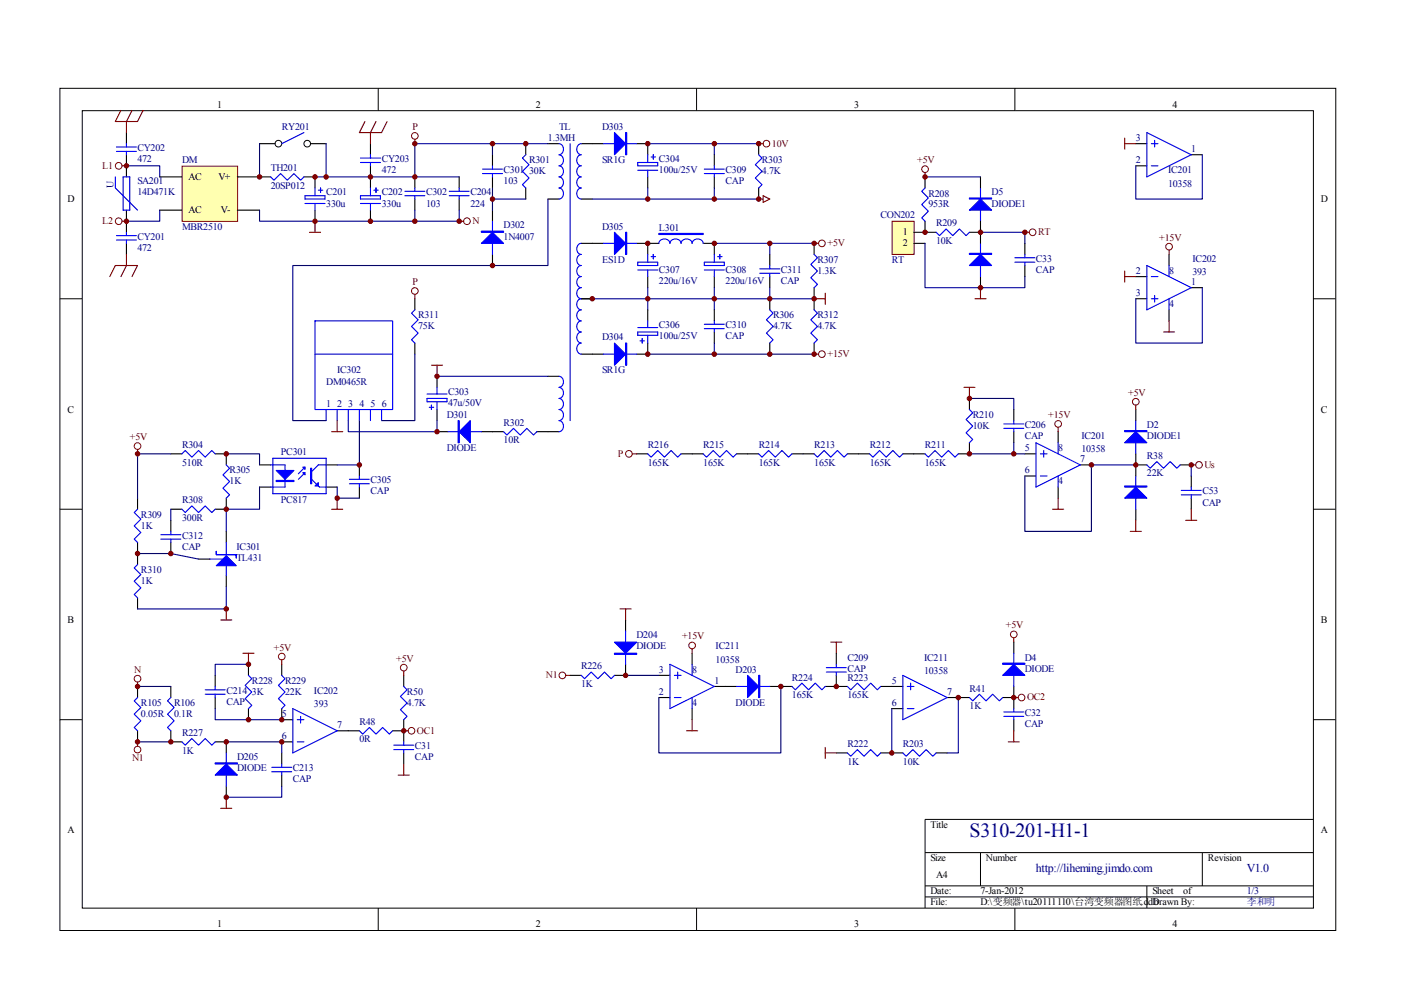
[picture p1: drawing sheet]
<svg xmlns="http://www.w3.org/2000/svg" width="297mm" height="210mm" viewBox="0 0 297 210" stroke-linecap="round" stroke-linejoin="round" font-family="sans-serif">
<g fill="none" stroke="#000" stroke-width=".21">
<path d="M12.7 18.7h270.5v178.6h-270.5zM80.2 18.7v4.7M147.7 18.7v4.7M215.2 18.7v4.7M17.4 23.5h261.1v169h-261.1zM12.7 63.3h4.7M278.4 63.3h4.7M12.7 108h4.7M278.4 108h4.7M12.7 152.6h4.7M278.4 152.6h4.7M278.4 173.7h-82.3v18.8"/>
<path d="M80.2 192.5v4.7M147.7 192.5v4.7M196.1 180.8h82.3M196.1 187.8h82.3M196.1 190.2h82.3M207.9 180.8v7M215.2 192.5v4.7M243.2 187.8v4.7M254.9 180.8v7"/>
</g>
<path d="M116.2 30.5h2.3M123.2 30.5h2.4M116.2 42.2h2.3M123.2 42.2h2.4M123.2 51.6h2.4M116.2 79.8h2.3M123.2 63.3h2.4M123.2 75.1h2.4M116.2 91.5h2.3" fill="none" stroke="#000" stroke-width=".23"/>
<path d="M118.5 30.5a1.21 1.21 0 0 1 1 1.1 1.21 1.21 0 0 1-1 1.2 1.2 1.2 0 0 1 1 1.2 1.2 1.2 0 0 1-1 1.2 1.2 1.2 0 0 1 1 1.1 1.2 1.2 0 0 1-1 1.2 1.2 1.2 0 0 1 1 1.2 1.2 1.2 0 0 1-1 1.2 1.2 1.2 0 0 1 1 1.1 1.2 1.2 0 0 1-1 1.2M123.2 30.5a1.21 1.21 0 0 0-.9 1.1 1.21 1.21 0 0 0 .9 1.2 1.2 1.2 0 0 0-.9 1.2 1.2 1.2 0 0 0 .9 1.2 1.2 1.2 0 0 0-.9 1.1 1.2 1.2 0 0 0 .9 1.2 1.2 1.2 0 0 0-.9 1.2 1.2 1.2 0 0 0 .9 1.2 1.2 1.2 0 0 0-.9 1.1 1.2 1.2 0 0 0 .9 1.2M123.2 51.6a1.2 1.2 0 0 0-.9 1.2 1.2 1.2 0 0 0 .9 1.1 1.2 1.2 0 0 0-.9 1.2 1.2 1.2 0 0 0 .9 1.2 1.2 1.2 0 0 0-.9 1.2 1.2 1.2 0 0 0 .9 1.1 1.2 1.2 0 0 0-.9 1.2 1.2 1.2 0 0 0 .9 1.2 1.2 1.2 0 0 0-.9 1.2 1.2 1.2 0 0 0 .9 1.1 1.2 1.2 0 0 0-.9 1.2 1.2 1.2 0 0 0 .9 1.2M118.5 79.8a1.2 1.2 0 0 1 1 1.2 1.2 1.2 0 0 1-1 1.1 1.2 1.2 0 0 1 1 1.2 1.2 1.2 0 0 1-1 1.2 1.2 1.2 0 0 1 1 1.2 1.2 1.2 0 0 1-1 1.1 1.2 1.2 0 0 1 1 1.2 1.2 1.2 0 0 1-1 1.2 1.2 1.2 0 0 1 1 1.2 1.2 1.2 0 0 1-1 1.1M123.2 65.7a1.2 1.2 0 0 0-.9 1.2 1.2 1.2 0 0 0 .9 1.1 1.2 1.2 0 0 0-.9 1.2 1.2 1.2 0 0 0 .9 1.2 1.2 1.2 0 0 0-.9 1.2 1.2 1.2 0 0 0 .9 1.1 1.2 1.2 0 0 0-.9 1.2 1.2 1.2 0 0 0 .9 1.2" fill="none" stroke="#00f" stroke-width=".23"/>
<path d="M38.7 35.3h11.7v11.6h-11.7z" fill="#ffffb0"/>
<g fill="none" stroke="#800000" stroke-width=".21">
<path d="M38.6 35.2h11.8v11.7h-11.8z"/>
<circle cx="25.2" cy="35.2" r=".71"/>
<circle cx="162.5" cy="30.5" r=".71"/>
<circle cx="25.2" cy="46.9" r=".71"/>
<circle cx="174.3" cy="51.6" r=".71"/>
<circle cx="174.3" cy="75.1" r=".71"/>
<circle cx="29.2" cy="94.6" r=".71"/>
</g>
<g fill="none" stroke="#000" stroke-width=".23">
<path d="M26.8 28.1v2.4M26.8 32.8v4.7M33.9 37.5h4.7M50.3 37.5h7.1M55 30.5h3.3M64.4 37.5h2.4v2.4M65.8 30.5h3.3M78.5 30.5v2.3M78.5 35.2v4.7M88 37.5v2.4M104.4 32.8v2.4M104.4 37.5v2.4"/>
<path d="M111.5 30.5v2.3M111.5 39.9v2.3M125.6 30.5h2.3M135 30.5h2.3v2.3M137.3 37.5v2.4M151.4 32.8v2.4M151.4 37.5v2.4M160.9 30.5v2.3M160.9 39.9v2.3M26.8 44.6v4.7M26.8 51.6v2.3M33.9 44.6h4.7"/>
<path d="M50.3 44.6h4.7M66.8 44.6v2.3M78.5 44.6v2.3M88 42.2v2.4M104.4 44.6v2.3M104.4 53.9v2.4M125.6 51.6h2.3M135 51.6h4.7M137.3 51.6v2.3M137.3 58.6v2.4M149.1 51.6h2.3v2.3M151.4 58.6v2.4"/>
<path d="M163.2 53.9v2.4M163.2 58.6v2.4M172.6 51.6v2.3M92.7 79.8v2.3M125.6 75.1h2.3M137.3 72.7v2.4h-2.3M137.3 65.7v2.3M151.4 65.7v2.3M151.4 70.4v2.3M163.2 63.3v2.4M163.2 72.7v2.4M172.6 61v4.7"/>
<path d="M172.6 72.7v2.4M36.2 96.2h2.4M45.6 96.2h2.4v2.4M55 98.6h2.4M69.1 98.6h2.4M76.2 98.6v2.3M92.7 91.5h2.3M92.7 86.8v2.4M102.1 91.5h4.7M113.8 91.5h2.4M29.2 105.6v2.4M29.2 115v4.7"/>
<path d="M36.2 110.3v2.4M36.2 115v2.4M36.2 108h2.4M42.1 118.5h2.3M48 105.6v2.4h-2.4M48 112.7v2.3M55 103.3h2.4M69.1 103.3h2.4M76.2 103.3v2.3M29.2 126.8v2.3M48 122.1v2.3"/>
</g>
<g fill="none" stroke="#00f" stroke-width=".23">
<path d="M24.5 37.5v2.4l4.7 4.7M24.7 31.2h4.2M24.7 32.1h4.2M26.1 37.5h1.4v7.1h-1.4zM26.8 30.5v.7M26.8 32.1v.7M57.4 37.5l.7 .7 1.4-1.4 1.4 1.4 1.4-1.4 1.4 1.4 .7-.7M64.4 28.1l-4.7 2.4M66.8 39.9v1.6M68 39.9v.9M76.4 33.5h4.3M76.4 34.5h4.3"/>
<path d="M78.5 32.8v.7M78.5 34.5v.7M78.5 39.9v1.6M79.7 39.9v.9M88 39.9v.7M102.3 35.9h4.2M102.3 36.8h4.2M104.4 35.2v.7M104.4 36.8v.7M111.5 32.8l-.7 .7 1.4 1.4-1.4 1.4 1.4 1.4-1.4 1.5 .7 .7M120.9 30.5v58.7M127.9 30.5h7.1"/>
<path d="M135.2 34.5h4.3v.7h-4.3zM135.2 36.1h4.3M137.3 32.8v1.7M137.3 36.1v1.4M138 33.3h1M138.5 32.8v.9M149.3 35.9h4.3M149.3 36.8h4.3M151.4 35.2v.7M151.4 36.8v.7M160.9 32.8l.7 .7-1.5 1.4 1.5 1.4-1.5 1.4 1.5 1.5-.7 .7M24.7 50h4.2"/>
<path d="M24.7 50.9h4.2M26.8 49.3v.7M26.8 50.9v.7M64.7 41.5h4.2v.7h-4.2zM64.7 43.1h4.2M66.8 43.1v1.5M67.5 40.3h.9M76.4 43.1h4.3M76.4 41.5h4.3v.7h-4.3zM78.5 43.1v1.5M79.3 40.3h.9M85.8 41.5h4.3"/>
<path d="M85.8 40.6h4.3M88 41.5v.7M104.4 46.9v7M127.9 51.6h7.1M135.2 55.6h4.3v.7h-4.3zM135.2 57.2h4.3M137.3 53.9v1.7M137.3 57.2v1.4M138 54.4h1M138.5 53.9v1M139.7 51.6a1.21 1.21 0 0 1 1.2-.9 1.21 1.21 0 0 1 1.1 .9 1.21 1.21 0 0 1 1.2-.9 1.21 1.21 0 0 1 1.2 .9 1.2 1.2 0 0 1 1.2-.9 1.2 1.2 0 0 1 1.1 .9 1.21 1.21 0 0 1 1.2-.9 1.21 1.21 0 0 1 1.2 .9M149.3 57.2h4.3"/>
<path d="M149.3 55.6h4.3v.7h-4.3zM151.4 53.9v1.7M151.4 57.2v1.4M152.2 54.4h.9M152.6 53.9v1M161.1 57h4.2M161.1 57.9h4.2M163.2 56.3v.7M163.2 57.9v.7M172.6 53.9l.7 .8-1.4 1.4 1.4 1.4-1.4 1.4 1.4 1.4-.7 .7M66.8 68h16.4v18.8h-16.4zM66.8 75.1h16.4"/>
<path d="M127.9 75.1h7.1M135.2 70.4h4.3v.7h-4.3zM135.2 69.5h4.3M135.7 72.3h.9M136.2 71.8v.9M137.3 68v1.5M137.3 71.1v1.6M149.3 68.7h4.3M149.3 69.7h4.3M151.4 68v.7M151.4 69.7v.7M163.2 65.7l.7 .7-1.4 1.4 1.4 1.4-1.4 1.4 1.4 1.4-.7 .7"/>
<path d="M172.6 65.7l.7 .7-1.4 1.4 1.4 1.4-1.4 1.4 1.4 1.4-.7 .7M38.6 96.2l.7-.7 1.4 1.4 1.4-1.4 1.4 1.4 1.4-1.4 .7 .7M48 98.6l.7 .7-1.4 1.4 1.4 1.4-1.4 1.4 1.4 1.4-.7 .7M57.4 98.6h3v4.7h-3M57.9 97.2h11.2v7.5h-11.2zM64.7 99l-1.4 1.4M69.1 86.8v2.4M69.1 98.6h-1.6l-1.4 1.4M71.5 86.8v2.4M73.8 86.8v2.4M76.2 86.8v2.4M78.5 86.8v2.4"/>
<path d="M90.5 84.5h4.3v.7h-4.3zM90.5 83.5h4.3M91 86.4h.9M91.5 85.9v.9M92.7 82.1v1.4M92.7 85.2v1.6M95 91.5h7.1M106.8 91.5l.7 .7 1.4-1.4 1.4 1.4 1.4-1.4 1.4 1.4 .7-.7M29.2 108l-.7 .7 1.4 1.4-1.4 1.4 1.4 1.4-1.4 1.4 .7 .7M29.2 119.7l-.7 .7 1.4 1.4-1.4 1.4 1.4 1.4-1.4 1.5 .7 .7M34.1 113.4h4.2M34.1 114.3h4.2"/>
<path d="M36.2 112.7v.7M36.2 114.3v.7M38.6 108l.7 .7 1.4-1.4 1.4 1.4 1.4-1.4 1.4 1.4 .7-.7M44.4 118.5h3.3M48 115v7.1M64.7 100.2l-1.4 1.4M66.1 101.6l1.6 1.7h1.4M74.1 101.6h4.2M74.1 102.6h4.2M76.2 100.9v.7M76.2 102.6v.7"/>
</g>
<g fill="none" stroke="#000" stroke-width=".21">
<circle cx="59" cy="30.5" r=".71"/>
<circle cx="65.1" cy="30.5" r=".7"/>
</g>
<g fill="#00f" stroke="#00f" stroke-width=".23">
<path d="M102.1 51.6l2.3-2.3 2.4 2.3z"/>
<path d="M58.6 99.7h3.7l-1.9 1.9z"/>
<path d="M64.2 99h.5v.5z"/>
<path d="M64.2 100.2h.5v.5z"/>
<path d="M66.8 103l.7-.7v.7z"/>
<path d="M97.4 91.5l2.3-2.3v4.7z"/>
<path d="M45.9 119.9l2.1-2.1 2.1 2.1z"/>
<path d="M130.3 28.1l2.3 2.4-2.3 2.3z"/>
<path d="M130.3 49.3l2.3 2.3-2.3 2.3z"/>
<path d="M130.3 72.7l2.3 2.4-2.3 2.3z"/>
<path d="M102.1 49h4.7v.3h-4.7z" fill-rule="evenodd"/>
<path d="M58.6 101.9h3.7v.2h-3.7z" fill-rule="evenodd"/>
<path d="M65.8 99.3h.3v3.3h-.3z" fill-rule="evenodd"/>
<path d="M97.1 89.2h.3v4.7h-.3z" fill-rule="evenodd"/>
<path d="M45.9 116.9v.7h4.2v.7v-.7h-4.2z" fill-rule="evenodd"/>
<path d="M132.6 28.1h.3v4.7h-.3z" fill-rule="evenodd"/>
<path d="M132.6 49.3h.3v4.6h-.3z" fill-rule="evenodd"/>
<path d="M132.6 72.7h.3v4.7h-.3z" fill-rule="evenodd"/>
<path d="M139.7 49.5h9.4v.2h-9.4z" fill-rule="evenodd"/>
</g>
<g fill="none" stroke="#800000" stroke-width=".23">
<path d="M25.6 23.4l-1.1 2.4h4.7l1.1-2.4M25.9 35.2h.9M28 23.4l-1.2 2.4v2.3M77.4 25.8l-1.2 2.3h4.7l1.2-2.3M79.7 25.8l-1.2 2.3v2.4M160.9 30.5h.9M23.3 58.6l1.2-2.3h4.7l-1.2 2.3M25.9 46.9h.9M26.8 53.9v2.4l-1.2 2.3M160.9 42.2h.9M161.8 41.5l1.4 .7-1.4 .7zM172.6 51.6h1"/>
<path d="M91.5 77.4h2.3M92.7 77.4v2.4M172.6 63.3h2.4M172.6 75.1h1M175 62.2v2.3M29.2 95.3v.9M70.3 91.5h2.4M71.5 89.2v2.3M70.3 108h2.4M71.5 105.6v2.4M46.8 131.5h2.3M48 129.1v2.4"/>
</g>
<g fill="none" stroke="#000080" stroke-width=".23">
<path d="M26.8 35.2h7.1v2.3M55 30.5v7M69.1 30.5v7M104.4 30.5v2.3M104.4 39.9v4.7M116.2 30.5h-28.2v7h-21.2M137.3 30.5h23.6M137.3 39.9v2.3M151.4 30.5v2.3M151.4 39.9v2.3M33.9 44.6v2.3h-7.1M55 44.6v2.3h33v-2.3"/>
<path d="M104.4 42.2h7.1M116.2 42.2v14.1h-54.1v32.9h7M125.6 42.2h35.3M151.4 51.6h21.2M163.2 51.6v2.3M92.7 79.8h23.5M125.6 63.3h47M137.3 61v4.7M137.3 75.1h35.3M151.4 61v4.7M151.4 72.7v2.4M163.2 61v2.3"/>
<path d="M36.2 96.2h-7v9.4M48 96.2h7v2.4M73.8 89.2v2.3h18.9v-2.3M76.2 89.2v9.4h-4.7M29.2 117.4h7l5.9 1.1M36.2 108v2.3M55 103.3v4.7h-7v4.7M71.5 103.3v2.3h4.7M48 124.4v4.7h-18.8"/>
</g>
<g fill="#800000" stroke="#800000" stroke-width=".21">
<circle cx="26.8" cy="35.2" r=".47"/>
<circle cx="26.8" cy="46.9" r=".47"/>
<circle cx="66.8" cy="37.5" r=".47"/>
<circle cx="111.5" cy="30.5" r=".47"/>
<circle cx="104.4" cy="30.5" r=".47"/>
<circle cx="104.4" cy="42.2" r=".47"/>
<circle cx="78.5" cy="46.9" r=".47"/>
<circle cx="55" cy="37.5" r=".47"/>
<circle cx="69.1" cy="37.5" r=".47"/>
<circle cx="78.5" cy="37.5" r=".47"/>
<circle cx="104.4" cy="56.3" r=".47"/>
<circle cx="92.7" cy="91.5" r=".47"/>
<circle cx="76.2" cy="98.6" r=".47"/>
<circle cx="71.5" cy="105.6" r=".47"/>
<circle cx="29.2" cy="96.2" r=".47"/>
<circle cx="29.2" cy="117.4" r=".47"/>
<circle cx="36.2" cy="117.4" r=".47"/>
<circle cx="48" cy="108" r=".47"/>
<circle cx="48" cy="96.2" r=".47"/>
<circle cx="48" cy="129.1" r=".47"/>
<circle cx="92.7" cy="79.8" r=".47"/>
<circle cx="160.9" cy="30.5" r=".47"/>
<circle cx="137.3" cy="30.5" r=".47"/>
<circle cx="151.4" cy="42.2" r=".47"/>
<circle cx="151.4" cy="30.5" r=".47"/>
<circle cx="137.3" cy="42.2" r=".47"/>
<circle cx="137.3" cy="51.6" r=".47"/>
<circle cx="172.6" cy="51.6" r=".47"/>
<circle cx="151.4" cy="51.6" r=".47"/>
<circle cx="125.6" cy="63.3" r=".47"/>
<circle cx="172.6" cy="63.3" r=".47"/>
<circle cx="163.2" cy="51.6" r=".47"/>
<circle cx="137.3" cy="63.3" r=".47"/>
<circle cx="137.3" cy="75.1" r=".47"/>
<circle cx="172.6" cy="75.1" r=".47"/>
<circle cx="163.2" cy="75.1" r=".47"/>
<circle cx="151.4" cy="75.1" r=".47"/>
<circle cx="163.2" cy="63.3" r=".47"/>
<circle cx="151.4" cy="63.3" r=".47"/>
</g>
<path d="M189.2 47h4.6v6.9h-4.6z" fill="#ffffb0"/>
<g fill="none" stroke="#800000" stroke-width=".21">
<path d="M189.1 46.9h4.7v7h-4.7z"/>
<circle cx="88" cy="28.8" r=".7"/>
<circle cx="196.1" cy="35.9" r=".71"/>
<circle cx="99" cy="46.9" r=".71"/>
<circle cx="218.9" cy="49.2" r=".71"/>
<circle cx="247.9" cy="52.3" r=".71"/>
<circle cx="88" cy="61.7" r=".7"/>
<circle cx="133.3" cy="96.2" r=".71"/>
<circle cx="224.3" cy="89.9" r=".71"/>
<circle cx="240.8" cy="85.2" r=".71"/>
<circle cx="254.2" cy="98.6" r=".71"/>
<circle cx="59.7" cy="139.2" r=".7"/>
<circle cx="146.7" cy="136.9" r=".7"/>
<circle cx="214.9" cy="134.5" r=".71"/>
<circle cx="29.2" cy="143.9" r=".71"/>
<circle cx="29.2" cy="158.9" r=".71"/>
<circle cx="85.6" cy="141.6" r=".71"/>
<circle cx="87.2" cy="154.9" r=".71"/>
<circle cx="119.2" cy="143.2" r=".71"/>
<circle cx="216.6" cy="147.9" r=".71"/>
</g>
<g fill="none" stroke="#000" stroke-width=".23">
<path d="M97.4 37.5v2.4M196.1 37.5v2.4M207.9 37.5v2.4M240.8 35.2h2.4M240.8 30.5h2.4M252.6 32.8h2.3M97.4 42.2v2.4M193.8 49.3h4.7M193.8 51.6h2.3M196.1 46.9v2.4M205.5 49.3h2.4M207.9 46.9v4.7"/>
<path d="M207.9 58.6v2.4M217.3 51.6v2.3M217.3 56.3v2.3M240.8 58.6h2.4M247.9 53.9v2.4M88 63.3v2.4M88 72.7v2.4M240.8 63.3h2.4M247.9 65.7v2.3M252.6 61h2.3M135 96.2h2.3M144.4 96.2h4.7"/>
<path d="M156.2 96.2h4.7M167.9 96.2h4.7M179.7 96.2h4.7M191.4 96.2h4.7M205.5 93.9v2.3h-2.3M205.5 84.5v2.3M214.9 86.8v2.4M214.9 91.5v2.4M217.3 96.2h2.3M224.3 91.5v2.4M229 98.6h2.4M240.8 98.6h2.4"/>
<path d="M240.8 86.8v2.4M240.8 96.2v4.7M250.2 98.6h2.4M217.3 100.9h2.3M224.3 103.3v2.3M240.8 108v2.3M252.6 100.9v2.4M252.6 105.6v2.4M132.6 131.5v2.3M146.7 138.5v2.4M177.3 138.5v2.4M214.9 136.2v2.3"/>
<path d="M29.2 145.5v2.4M29.2 154.9v2.4M36.2 145.5v2.4M36.2 154.9v2.4h2.4M45.6 157.3h2.4v2.3M45.6 143.2v2.3M45.6 147.9v2.3M52.7 140.9v2.3M52.7 150.2v2.4M59.7 157.3h2.4M59.7 150.2v2.4h2.4M59.7 140.9v2.3"/>
<path d="M59.7 159.6v2.4M71.5 154.9h4.7M83.2 154.9h2.4M85.6 143.2v2.3M85.6 152.6v4.7M85.6 159.6v2.4M120.9 143.2h2.3M132.6 140.9v2.3h-2.3M139.7 147.9h2.3M139.7 143.2h2.3M146.7 150.2v2.4M151.4 145.5h4.8"/>
<path d="M163.2 145.5h4.7M175 145.5h4.7M177.3 159.6h2.4M177.3 143.2v2.3M186.7 145.5h4.7M186.7 159.6h4.7M189.1 150.2h2.3M198.5 159.6h2.3M200.8 147.9h4.7M212.6 147.9h2.3M214.9 145.5v4.7M214.9 152.6v2.3"/>
<path d="M48 166.7v2.3M59.7 164.3v2.4"/>
</g>
<g fill="none" stroke="#00f" stroke-width=".23">
<path d="M97.4 39.9v.7M196.1 39.9l-.7 .7 1.4 1.4-1.4 1.4 1.4 1.4-1.4 1.4 .7 .7M207.9 39.9v7M243.2 28.1l9.4 4.7-9.4 4.7zM244.1 35.2h1.4M244.1 30.5h1.4M244.8 29.8v1.4M95.2 40.6h4.3M95.2 41.5h4.3M97.4 41.5v.7M198.5 49.3l.7 .7 1.4-1.5 1.4 1.5 1.4-1.5 1.4 1.5 .7-.7M207.9 51.6v7"/>
<path d="M215.2 54.7h4.2M215.2 55.6h4.2M217.3 53.9v.8M217.3 55.6v.7M243.2 56.3l9.4 4.7-9.4 4.7zM244.1 58.6h1.4M247.9 56.3v2.3M88 65.7l-.8 .7 1.5 1.4-1.5 1.4 1.5 1.4-1.5 1.4 .8 .7M244.1 63.3h1.4M244.8 62.6v1.4M247.9 63.3v2.4M80.9 86.8v2.4"/>
<path d="M137.3 96.2l.7 .7 1.5-1.4 1.4 1.4 1.4-1.4 1.4 1.4 .7-.7M149.1 96.2l.7 .7 1.4-1.4 1.4 1.4 1.4-1.4 1.4 1.4 .8-.7M160.9 96.2l.7 .7 1.4-1.4 1.4 1.4 1.4-1.4 1.4 1.4 .7-.7M172.6 96.2l.7 .7 1.4-1.4 1.4 1.4 1.5-1.4 1.4 1.4 .7-.7M184.4 96.2l.7 .7 1.4-1.4 1.4 1.4 1.4-1.4 1.4 1.4 .7-.7M196.1 96.2l.7 .7 1.4-1.4 1.5 1.4 1.4-1.4 1.4 1.4 .7-.7M205.5 86.8l.7 .7-1.4 1.4 1.4 1.5-1.4 1.4 1.4 1.4-.7 .7M212.8 89.9h4.3M212.8 90.8h4.3M214.9 89.2v.7M214.9 90.8v.7M219.6 93.9l9.4 4.7-9.4 4.7z"/>
<path d="M220.6 96.2h1.4M221.3 95.5v1.4M224.3 93.9v2.3M240.8 89.2v7M243.2 98.6l.7 .7 1.4-1.4 1.4 1.4 1.4-1.4 1.4 1.4 .7-.7M220.6 100.9h1.4M224.3 100.9v2.4M240.8 100.9v7.1M250.4 104.9h4.3M250.4 104h4.3M252.6 103.3v.7M252.6 104.9v.7"/>
<path d="M132.6 133.8v7.1M214.9 138.5v7M29.2 147.9l-.7 .7 1.4 1.4-1.4 1.4 1.4 1.4-1.4 1.4 .7 .7M36.2 147.9l-.7 .7 1.4 1.4-1.4 1.4 1.4 1.4-1.4 1.4 .7 .7M38.6 157.3l.7 .7 1.4-1.4 1.4 1.4 1.4-1.4 1.4 1.4 .7-.7M43.5 146.3h4.2M43.5 147.2h4.2M45.6 145.5v.8M45.6 147.2v.7M48 159.6v7.1M52.7 143.2l.7 .7-1.4 1.4 1.4 1.4-1.4 1.4 1.4 1.4-.7 .7M59.7 143.2l.7 .7-1.4 1.4 1.4 1.4-1.4 1.4 1.4 1.4-.7 .7"/>
<path d="M62.1 150.2l9.4 4.7-9.4 4.7zM63 157.3h1.4M63 152.6h1.4M63.7 151.9v1.4M76.2 154.9l.7 .7 1.4-1.4 1.4 1.4 1.4-1.4 1.4 1.4 .7-.7M83.5 158h4.2M83.5 158.9h4.2M85.6 145.5l.7 .8-1.4 1.4 1.4 1.4-1.4 1.4 1.4 1.4-.7 .7M85.6 157.3v.7M85.6 158.9v.7M123.2 143.2l.7 .7 1.4-1.4 1.5 1.4 1.4-1.4 1.4 1.4 .7-.7M142 140.9l9.4 4.6-9.4 4.7z"/>
<path d="M143 147.9h1.4M143 143.2h1.4M143.7 142.5v1.4M146.7 140.9v2.3M146.7 147.9v2.3M156.2 145.5h7M167.9 145.5l.7 .8 1.4-1.5 1.4 1.5 1.4-1.5 1.5 1.5 .7-.8M175.2 141.6h4.2M175.2 142.5h4.2M177.3 140.9v.7M177.3 142.5v.7M179.7 145.5l.7 .8 1.4-1.5 1.4 1.5 1.4-1.5 1.4 1.5 .7-.8"/>
<path d="M179.7 159.6l.7 .7 1.4-1.4 1.4 1.4 1.4-1.4 1.4 1.4 .7-.7M191.4 159.6l.7 .7 1.4-1.4 1.5 1.4 1.4-1.4 1.4 1.4 .7-.7M191.4 143.2l9.4 4.7-9.4 4.7zM192.4 150.2h1.4M192.4 145.5h1.4M193.1 144.8v1.5M205.5 147.9l.7 .7 1.5-1.4 1.4 1.4 1.4-1.4 1.4 1.4 .7-.7M212.8 150.9h4.3M212.8 151.9h4.3M214.9 150.2v.7M214.9 151.9v.7M57.6 162.7h4.2"/>
<path d="M57.6 163.6h4.2M59.7 162v.7M59.7 163.6v.7"/>
</g>
<g fill="#00f" stroke="#00f" stroke-width=".23">
<path d="M205.5 56.3l2.4-2.4 2.3 2.4z"/>
<path d="M205.5 44.6l2.4-2.4 2.3 2.4z"/>
<path d="M240.8 103.3l2.4 2.3h-4.7z"/>
<path d="M240.8 91.5l2.4 2.4h-4.7z"/>
<path d="M45.6 164.3l2.4-2.3 2.3 2.3z"/>
<path d="M130.3 136.2h4.7l-2.4 2.3z"/>
<path d="M158.5 143.2l2.4 2.3-2.4 2.4z"/>
<path d="M212.6 143.2l2.3-2.3 2.4 2.3z"/>
<path d="M205.5 53.7h4.7v.2h-4.7z" fill-rule="evenodd"/>
<path d="M205.5 42h4.7v.2h-4.7z" fill-rule="evenodd"/>
<path d="M238.5 103h4.7v.3h-4.7z" fill-rule="evenodd"/>
<path d="M238.5 91.3h4.7v.2h-4.7z" fill-rule="evenodd"/>
<path d="M45.6 161.8h4.7v.2h-4.7z" fill-rule="evenodd"/>
<path d="M130.3 138.5h4.7v.2h-4.7z" fill-rule="evenodd"/>
<path d="M160.9 143.2h.2v4.7h-.2z" fill-rule="evenodd"/>
<path d="M212.6 140.6h4.7v.3h-4.7z" fill-rule="evenodd"/>
</g>
<g fill="none" stroke="#800000" stroke-width=".23">
<path d="M88 29.5v1M196.1 36.6v.9M238.5 29.3v2.3M238.5 30.5h2.3M65.6 49.3h2.4M66.8 46.9v2.4M97.4 46.9h.9M217.3 49.3h.9M238.5 57.5v2.3M238.5 58.6h2.3M247.9 53v.9M88 62.4v.9"/>
<path d="M206.7 63.3h2.4M207.9 61v2.3M246.7 70.4h2.3M247.9 68v2.4M134 96.2h1M204.4 82.1h2.3M205.5 82.1v2.4M224.3 90.6v.9M240.8 85.9v.9M252.6 98.6h.9M223.2 108h2.3M224.3 105.6v2.4"/>
<path d="M239.6 112.7h2.4M240.8 110.3v2.4M251.4 110.3h2.3M252.6 108v2.3M51.5 138.5h2.4M52.7 138.5v2.4M59.7 139.9v1M131.5 129.1h2.3M132.6 129.1v2.4M146.7 137.6v.9M176.1 136.2h2.4M177.3 136.2v2.3"/>
<path d="M214.9 135.2v1M29.2 144.6v.9M29.2 157.3v.9M85.6 142.3v.9M85.6 154.9h.9M119.9 143.2h1M145.6 154.9h2.3M146.7 152.6v2.3M175 158.5v2.3M175 159.6h2.3M213.8 157.3h2.3M214.9 154.9v2.4"/>
<path d="M214.9 147.9h1M46.8 171.4h2.3M48 169v2.4M84.4 164.3h2.4M85.6 162v2.3"/>
</g>
<g fill="none" stroke="#000080" stroke-width=".23">
<path d="M88 37.5h9.4M196.1 37.5h11.8M254.9 32.8v9.4h-14.1v-7M97.4 44.6v2.3h-9.4M196.1 51.6v9.4h21.2v-2.4M207.9 49.3h9.4v2.3M88 75.1v14.1h-7.1M254.9 61v11.7h-14.1v-9.4M205.5 84.5h9.4v2.3M205.5 96.2h11.8M214.9 93.9v2.3M240.8 98.6h-9.4v14.1h-14.1v-11.8"/>
<path d="M252.6 98.6v2.3M29.2 145.5h7M29.2 157.3h7M45.6 150.2v2.4h14.1M48 157.3h11.7v2.3M52.7 140.9h-7.1v2.3M132.6 143.2h7.1M165.6 145.5v14.1h-25.9v-11.7M189.1 150.2v9.4M203.2 147.9v11.7h-2.4M59.7 166.7v2.3h-11.7"/>
</g>
<g fill="#800000" stroke="#800000" stroke-width=".21">
<circle cx="205.5" cy="96.2" r=".47"/>
<circle cx="214.9" cy="96.2" r=".47"/>
<circle cx="252.6" cy="98.6" r=".47"/>
<circle cx="240.8" cy="98.6" r=".47"/>
<circle cx="231.4" cy="98.6" r=".47"/>
<circle cx="205.5" cy="84.5" r=".47"/>
<circle cx="66.8" cy="46.9" r=".47"/>
<circle cx="160.9" cy="42.2" r=".47"/>
<circle cx="85.6" cy="154.9" r=".47"/>
<circle cx="59.7" cy="152.6" r=".47"/>
<circle cx="52.7" cy="152.6" r=".47"/>
<circle cx="52.7" cy="140.8" r=".47"/>
<circle cx="29.2" cy="145.5" r=".47"/>
<circle cx="29.2" cy="157.3" r=".47"/>
<circle cx="36.2" cy="157.3" r=".47"/>
<circle cx="48" cy="157.3" r=".47"/>
<circle cx="59.7" cy="157.3" r=".47"/>
<circle cx="48" cy="169" r=".47"/>
<circle cx="88" cy="37.5" r=".47"/>
<circle cx="88" cy="46.9" r=".47"/>
<circle cx="97.4" cy="46.9" r=".47"/>
<circle cx="88" cy="30.5" r=".47"/>
<circle cx="196.1" cy="49.3" r=".47"/>
<circle cx="196.1" cy="37.5" r=".47"/>
<circle cx="207.9" cy="49.2" r=".47"/>
<circle cx="207.9" cy="61" r=".47"/>
<circle cx="217.3" cy="49.3" r=".47"/>
<circle cx="203.2" cy="147.9" r=".47"/>
<circle cx="132.6" cy="143.2" r=".47"/>
<circle cx="165.6" cy="145.5" r=".47"/>
<circle cx="214.9" cy="147.9" r=".47"/>
<circle cx="177.3" cy="145.5" r=".47"/>
<circle cx="189.1" cy="159.6" r=".47"/>
</g>
<text font-size="4.2" fill="#000080" x="205.6" y="177.4">S310-201-H1-1</text>
<g font-size="2.5" fill="#000080">
<text x="219.6" y="184.8">http://liheming.jimdo.com</text>
<text x="264.3" y="184.8">V1.0</text>
</g>
<g font-size="2.1">
<text x="46.1" y="22.9">1</text>
<text x="113.6" y="22.9">2</text>
<text x="181.1" y="22.9">3</text>
<text x="248.6" y="22.9">4</text>
<text x="40" y="38.1">AC</text>
<text x="46.3" y="38.1">V+</text>
<text x="14.3" y="42.8">D</text>
<text x="40" y="45.1">AC</text>
<text x="46.8" y="45.1">V-</text>
<text x="280.1" y="42.8">D</text>
<text x="191.4" y="49.9">1</text>
<text x="191.4" y="52.2">2</text>
<text x="14.3" y="87.5">C</text>
<text x="280.1" y="87.5">C</text>
<text x="14.3" y="132.1">B</text>
<text x="280.1" y="132.1">B</text>
<text x="14.3" y="176.7">A</text>
<text x="197.3" y="175.5">Title</text>
<text x="280.1" y="176.7">A</text>
<text x="197.3" y="182.6">Size</text>
<text x="209" y="182.6">Number</text>
<text x="256.1" y="182.6">Revision</text>
<text x="197.3" y="189.6">Date:</text>
<text x="197.3" y="192">File:</text>
<text x="198.5" y="186.1">A4</text>
<text x="207.9" y="189.6">7-Jan-2012</text>
<text x="207.9" y="192">D:\变频器\tu20111110\台湾变频器图纸.ddb</text>
<text x="244.3" y="189.6">Sheet</text>
<text x="244.3" y="192">Drawn By:</text>
<text x="250.9" y="189.6">of</text>
<text x="46.1" y="196.6">1</text>
<text x="113.6" y="196.6">2</text>
<text x="181.1" y="196.6">3</text>
<text x="248.6" y="196.6">4</text>
</g>
<g font-size="2.1" fill="#000080">
<text x="59.8" y="27.5">RY201</text>
<text x="116.2" y="29.9">1.3MH</text>
<text x="118.5" y="27.5">TL</text>
<text x="127.7" y="27.5">D303</text>
<text x="240.8" y="29.9">3</text>
<text x="29.1" y="32">CY202</text>
<text x="29.1" y="34.4">472</text>
<text x="38.6" y="34.6">DM</text>
<text x="80.9" y="34.4">CY203</text>
<text x="112.2" y="34.6">R301</text>
<text x="127.7" y="34.6">SR1G</text>
<text x="139.7" y="34.4">C304</text>
<text x="161.5" y="34.6">R303</text>
<text x="240.8" y="34.6">2</text>
<text x="252.6" y="32.3">1</text>
<text x="24" y="39.9" transform="rotate(-90 24 39.9)">U</text>
<text x="29.1" y="39">SA201</text>
<text x="29.1" y="41.4">14D471K</text>
<text x="57.4" y="36.3">TH201</text>
<text x="57.4" y="40">20SP012</text>
<text x="69.2" y="41.4">C201</text>
<text x="80.9" y="41.4">C202</text>
<text x="80.9" y="36.7">472</text>
<text x="90.3" y="41.4">C302</text>
<text x="99.7" y="41.4">C204</text>
<text x="106.8" y="36.7">C301</text>
<text x="106.8" y="39">103</text>
<text x="112.2" y="36.9">30K</text>
<text x="139.7" y="36.7">100u/25V</text>
<text x="153.8" y="36.7">C309</text>
<text x="153.8" y="39">CAP</text>
<text x="161.5" y="36.9">4.7K</text>
<text x="196.8" y="41.7">R208</text>
<text x="210.2" y="41.4">D5</text>
<text x="247.6" y="36.7">IC201</text>
<text x="247.6" y="39.6">10358</text>
<text x="69.2" y="43.8">330u</text>
<text x="80.9" y="43.8">330u</text>
<text x="90.3" y="43.8">103</text>
<text x="99.7" y="43.8">224</text>
<text x="186.7" y="46.3">CON202</text>
<text x="196.8" y="44">953R</text>
<text x="210.2" y="43.8">DIODE1</text>
<text x="29.1" y="50.8">CY201</text>
<text x="29.1" y="53.2">472</text>
<text x="38.6" y="48.7">MBR2510</text>
<text x="106.8" y="48.4">D302</text>
<text x="106.8" y="50.8">1N4007</text>
<text x="127.7" y="48.7">D305</text>
<text x="139.7" y="49">L301</text>
<text x="198.5" y="48">R209</text>
<text x="198.5" y="51.7">10K</text>
<text x="127.7" y="55.7">ES1D</text>
<text x="139.7" y="57.8">C307</text>
<text x="153.8" y="57.8">C308</text>
<text x="165.5" y="57.8">C311</text>
<text x="173.3" y="55.7">R307</text>
<text x="173.3" y="58.1">1.3K</text>
<text x="189.1" y="55.7">RT</text>
<text x="219.6" y="55.5">C33</text>
<text x="219.6" y="57.8">CAP</text>
<text x="240.8" y="58.1">2</text>
<text x="247.9" y="58.1">8</text>
<text x="252.8" y="55.5">IC202</text>
<text x="252.8" y="58.3">393</text>
<text x="139.7" y="60.2">220u/16V</text>
<text x="153.8" y="60.2">220u/16V</text>
<text x="165.5" y="60.2">CAP</text>
<text x="240.8" y="62.8">3</text>
<text x="247.9" y="65.1">4</text>
<text x="252.6" y="60.5">1</text>
<text x="88.6" y="67.5">R311</text>
<text x="88.6" y="69.8">75K</text>
<text x="139.7" y="69.6">C306</text>
<text x="139.7" y="71.9">100u/25V</text>
<text x="153.8" y="69.6">C310</text>
<text x="153.8" y="71.9">CAP</text>
<text x="163.9" y="67.5">R306</text>
<text x="163.9" y="69.8">4.7K</text>
<text x="173.3" y="67.5">R312</text>
<text x="173.3" y="69.8">4.7K</text>
<text x="127.7" y="72.2">D304</text>
<text x="69.2" y="81.5">DM0465R</text>
<text x="71.5" y="79.2">IC302</text>
<text x="95" y="83.7">C303</text>
<text x="127.7" y="79.2">SR1G</text>
<text x="69.2" y="86.3">1</text>
<text x="71.5" y="86.3">2</text>
<text x="73.8" y="86.3">3</text>
<text x="76.2" y="86.3">4</text>
<text x="78.6" y="86.3">5</text>
<text x="80.9" y="86.3">6</text>
<text x="94.7" y="88.6">D301</text>
<text x="95" y="86">47u/50V</text>
<text x="206.2" y="88.6">R210</text>
<text x="38.6" y="94.9">R304</text>
<text x="94.7" y="95.7">DIODE</text>
<text x="106.8" y="90.3">R302</text>
<text x="106.8" y="94">10R</text>
<text x="137.3" y="94.9">R216</text>
<text x="149.1" y="94.9">R215</text>
<text x="160.9" y="94.9">R214</text>
<text x="172.6" y="94.9">R213</text>
<text x="184.4" y="94.9">R212</text>
<text x="196.1" y="94.9">R211</text>
<text x="206.2" y="90.9">10K</text>
<text x="217.3" y="90.7">C206</text>
<text x="217.3" y="93.1">CAP</text>
<text x="217.3" y="95.7">5</text>
<text x="224.4" y="95.7">8</text>
<text x="229.3" y="93.1">IC201</text>
<text x="229.3" y="95.9">10358</text>
<text x="243.2" y="90.7">D2</text>
<text x="243.2" y="93.1">DIODE1</text>
<text x="38.6" y="98.7">510R</text>
<text x="48.7" y="100.3">R305</text>
<text x="59.5" y="96.4">PC301</text>
<text x="137.3" y="98.7">165K</text>
<text x="149.1" y="98.7">165K</text>
<text x="160.9" y="98.7">165K</text>
<text x="172.6" y="98.7">165K</text>
<text x="184.4" y="98.7">165K</text>
<text x="196.1" y="98.7">165K</text>
<text x="217.3" y="100.3">6</text>
<text x="229" y="98">7</text>
<text x="243.2" y="97.3">R38</text>
<text x="243.2" y="101">22K</text>
<text x="38.6" y="106.7">R308</text>
<text x="48.7" y="102.7">1K</text>
<text x="59.5" y="106.7">PC817</text>
<text x="78.6" y="102.5">C305</text>
<text x="78.6" y="104.8">CAP</text>
<text x="224.4" y="102.7">4</text>
<text x="254.9" y="104.8">C53</text>
<text x="254.9" y="107.2">CAP</text>
<text x="29.9" y="109.7">R309</text>
<text x="29.9" y="112.1">1K</text>
<text x="38.6" y="110.4">300R</text>
<text x="38.6" y="114.2">C312</text>
<text x="38.6" y="116.6">CAP</text>
<text x="50.1" y="116.6">IC301</text>
<text x="50.1" y="118.9">TL431</text>
<text x="29.9" y="121.5">R310</text>
<text x="29.9" y="123.9">1K</text>
<text x="135" y="135.3">D204</text>
<text x="135" y="137.7">DIODE</text>
<text x="151.7" y="137.7">IC211</text>
<text x="123.2" y="141.9">R226</text>
<text x="139.7" y="142.6">3</text>
<text x="146.7" y="142.6">8</text>
<text x="151.7" y="140.5">10358</text>
<text x="156" y="142.6">D203</text>
<text x="179.7" y="140.1">C209</text>
<text x="179.7" y="142.4">CAP</text>
<text x="195.9" y="140.1">IC211</text>
<text x="195.9" y="142.8">10358</text>
<text x="217.3" y="140.1">D4</text>
<text x="217.3" y="142.4">DIODE</text>
<text x="29.9" y="149.7">R105</text>
<text x="36.9" y="149.7">R106</text>
<text x="48" y="147.1">C214</text>
<text x="48" y="149.5">CAP</text>
<text x="53.4" y="145">R228</text>
<text x="53.4" y="147.3">3K</text>
<text x="60.5" y="145">R229</text>
<text x="60.5" y="147.3">22K</text>
<text x="66.5" y="147.1">IC202</text>
<text x="66.5" y="149.9">393</text>
<text x="86.3" y="147.3">R50</text>
<text x="86.3" y="149.7">4.7K</text>
<text x="123.2" y="145.7">1K</text>
<text x="139.7" y="147.3">2</text>
<text x="146.7" y="149.7">4</text>
<text x="151.5" y="145">1</text>
<text x="156" y="149.7">DIODE</text>
<text x="167.9" y="144.3">R224</text>
<text x="167.9" y="148">165K</text>
<text x="179.7" y="144.3">R223</text>
<text x="179.7" y="148">165K</text>
<text x="189.1" y="145">5</text>
<text x="189.1" y="149.7">6</text>
<text x="200.8" y="147.3">7</text>
<text x="205.6" y="146.7">R41</text>
<text x="29.9" y="152">0.05R</text>
<text x="36.9" y="152">0.1R</text>
<text x="59.8" y="152">5</text>
<text x="71.5" y="154.4">7</text>
<text x="76.2" y="153.7">R48</text>
<text x="205.6" y="150.4">1K</text>
<text x="217.3" y="151.8">C32</text>
<text x="217.3" y="154.1">CAP</text>
<text x="38.6" y="156.1">R227</text>
<text x="38.6" y="159.8">1K</text>
<text x="50.3" y="161.2">D205</text>
<text x="59.8" y="156.7">6</text>
<text x="76.2" y="157.4">0R</text>
<text x="88" y="158.8">C31</text>
<text x="88" y="161.2">CAP</text>
<text x="179.7" y="158.3">R222</text>
<text x="191.4" y="158.3">R203</text>
<text x="50.3" y="163.5">DIODE</text>
<text x="62.1" y="163.5">C213</text>
<text x="62.1" y="165.9">CAP</text>
<text x="179.7" y="162.2">1K</text>
<text x="191.4" y="162.2">10K</text>
<text x="264.3" y="189.6">1/3</text>
<text x="264.3" y="192">李和明</text>
</g>
<g font-size="2.1" fill="#800000">
<text x="87.5" y="27.5">P</text>
<text x="21.7" y="35.7">L1</text>
<text x="163.7" y="31.1">10V</text>
<text x="194.5" y="34.6">+5V</text>
<text x="21.7" y="47.5">L2</text>
<text x="100.2" y="47.5">N</text>
<text x="175.4" y="52.2">+5V</text>
<text x="220.1" y="49.9">RT</text>
<text x="245.8" y="51.1">+15V</text>
<text x="87.5" y="60.5">P</text>
<text x="175.4" y="75.7">+15V</text>
<text x="239.2" y="83.9">+5V</text>
<text x="222.2" y="88.6">+15V</text>
<text x="27.5" y="93.3">+5V</text>
<text x="131" y="96.9">P</text>
<text x="255.4" y="99.2">Us</text>
<text x="58.1" y="137.9">+5V</text>
<text x="144.6" y="135.6">+15V</text>
<text x="213.3" y="133.2">+5V</text>
<text x="28.4" y="142.6">N</text>
<text x="84" y="140.3">+5V</text>
<text x="115.7" y="143.8">N1</text>
<text x="217.8" y="148.5">OC2</text>
<text x="88.4" y="155.5">OC1</text>
<text x="28" y="161.4">N1</text>
</g>
</svg>
